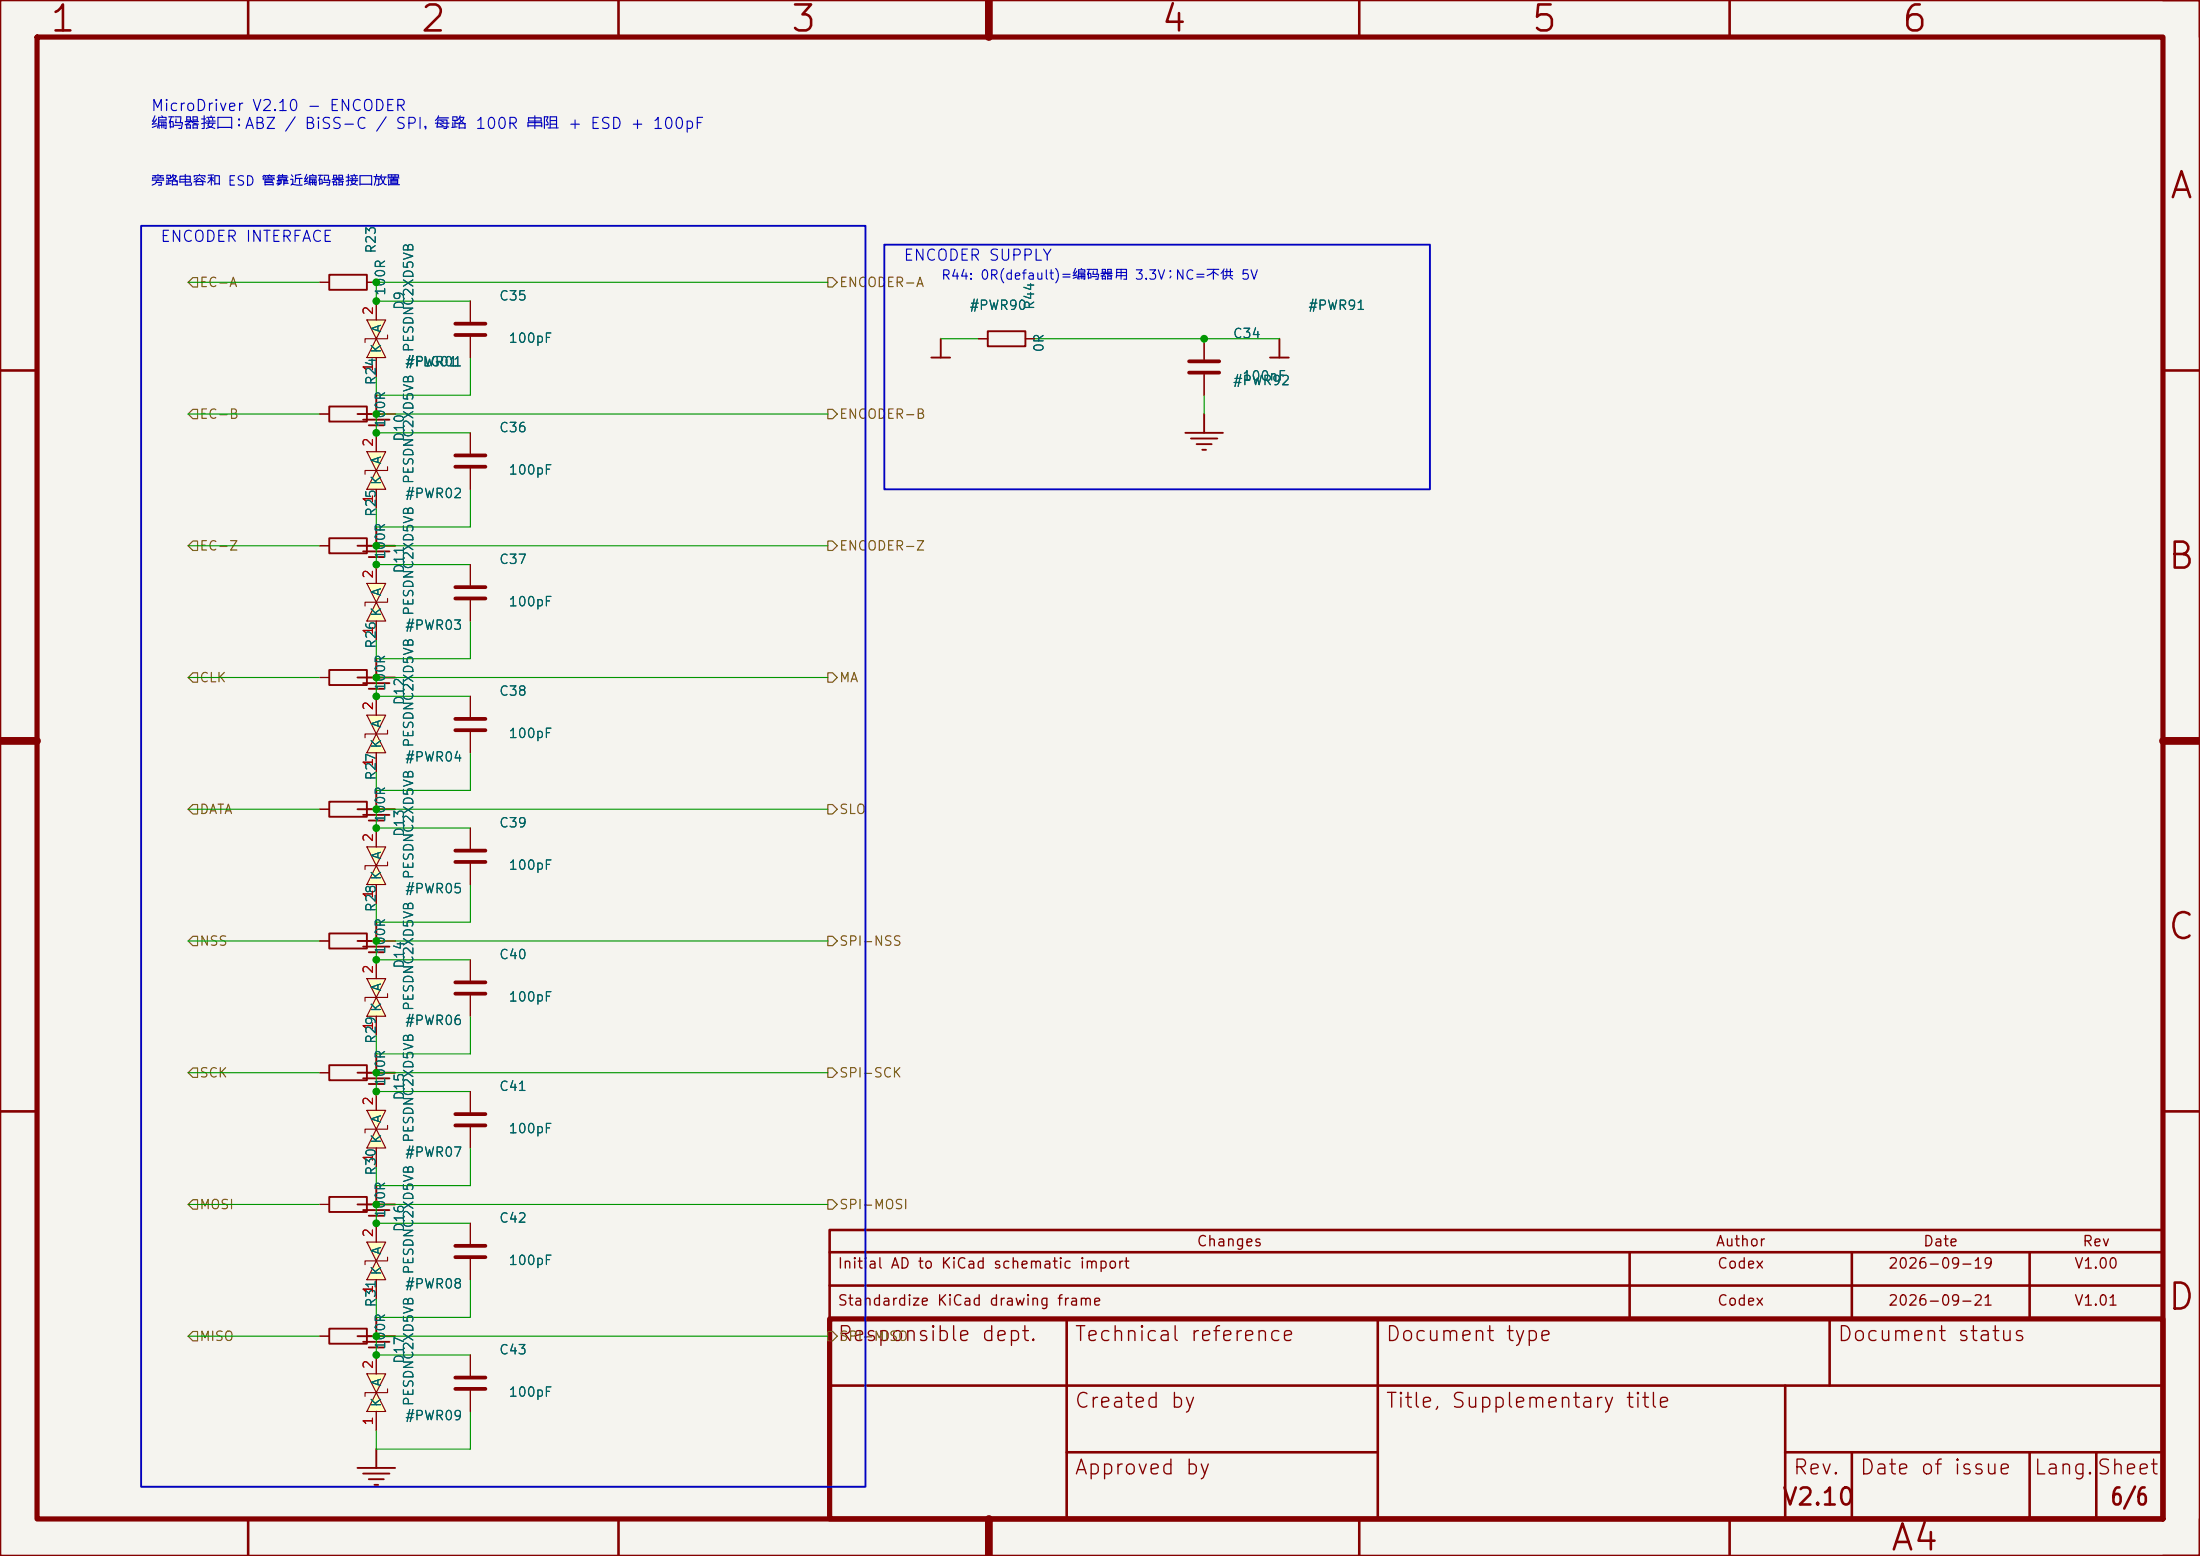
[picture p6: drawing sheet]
<svg xmlns="http://www.w3.org/2000/svg" width="297mm" height="210mm" viewBox="0 0 297 210" stroke-linecap="round" stroke-linejoin="round" font-family="sans-serif">
<path d="M0 0h297v210h-297z" fill="#f5f4ef" stroke="#f5f4ef" stroke-width=".14"/>
<g fill="none" stroke="#840000" stroke-width=".35">
<path d="M0 0h297v210h-297zM33.5 0v5M83.5 0v5M133.5 0v5M183.5 0v5M233.5 0v5M0 50h5M292 50h5M0 100h5M292 100h5M0 150h5M292 150h5"/>
<path d="M112 166h180v12h-180zM112 169h180M112 173.5h180M144 178v27M186 178v27M220 169v9M247 178v9M250 169v9M274 169v9M112 187h180M144 196h42M241 196h51"/>
<path d="M241 187v18M250 196v9M274 196v9M283 196v9M33.5 205v5M83.5 205v5M133.5 205v5M183.5 205v5M233.5 205v5"/>
</g>
<path d="M5 5h287v200h-287zM112 178h180v27h-180z" fill="none" stroke="#840000" stroke-width=".7"/>
<path d="M133.5 0v5M0 100h5M292 100h5M133.5 205v5" fill="none" stroke="#840000" stroke-width="1.1"/>
<g fill="#840000" stroke="#840000" stroke-width=".35">
<path d="M292 -.1h5.1v5.1l-.1-5z"/>
<path d="M297 205l.1 5.1h-5.1l5-.1z"/>
</g>
<g fill="#ffffc2">
<path d="M50.8 152.4l1.3 2.5h-2.6z"/>
<path d="M49.5 149.9h2.6l-1.3 2.5z"/>
</g>
<path d="M49.5 149.9h2.6l-1.3 2.5zM50.8 152.4l1.3 2.5h-2.6zM50.8 147.3v2.6M50.8 154.9v2.6M52.3 151.9v.5h-3v.5M63.5 182.9v2.8M63.5 187.7v2.8" fill="none" stroke="#840000" stroke-width=".15"/>
<path d="M61.5 185.9h4M61.5 187.5h4" fill="none" stroke="#840000" stroke-width=".51"/>
<g fill="#ffffc2">
<path d="M50.8 134.6l1.3 2.6h-2.6z"/>
<path d="M49.5 132.1h2.6l-1.3 2.5z"/>
</g>
<g fill="none" stroke="#840000" stroke-width=".15">
<path d="M132.1 45.7h1.2M138.4 45.7h1.3M162.6 45.7v2.8M162.6 50.5v2.8M43.2 127h1.2M49.5 132.1h2.6l-1.3 2.5zM49.5 127h1.3M50.8 134.6l1.3 2.6h-2.6zM50.8 129.5v2.6M50.8 137.2v2.5M52.3 134.1v.5h-3v.5M43.2 144.8h1.2"/>
<path d="M49.5 144.8h1.3M63.5 147.3v2.8M63.5 152.1v2.8M63.5 165.1v2.8M63.5 169.9v2.8"/>
</g>
<g fill="none" stroke="#840000" stroke-width=".25">
<path d="M125.7 48.3h2.6M127 45.7v2.6M133.3 44.7h5.1v2h-5.1zM160 58.4h5.1M160.8 59.2h3.5M161.5 59.9h2.1M162.6 55.9v2.5M171.4 48.3h2.6M172.7 45.7v2.6M162.3 60.7h.5M44.4 126h5.1v2h-5.1zM44.4 143.8h5.1v2h-5.1z"/>
<path d="M48.3 144.8h5M49 145.5h3.6M49.8 146.3h2M50.5 147.1h.6M50.8 142.2v2.6M48.3 198.1h5M49 198.9h3.6M49.8 199.6h2M50.8 195.6v2.5M50.5 200.4h.6"/>
</g>
<path d="M160.5 48.8h4.1M160.5 50.3h4.1M61.5 150.4h4M61.5 151.9h4M61.5 168.1h4M61.5 169.7h4" fill="none" stroke="#840000" stroke-width=".51"/>
<g fill="#ffffc2">
<path d="M50.8 45.7l1.3 2.6h-2.6z"/>
<path d="M49.5 43.2h2.6l-1.3 2.5z"/>
</g>
<path d="M49.5 43.2h2.6l-1.3 2.5zM50.8 45.7l1.3 2.6h-2.6zM50.8 53.3h.1M50.8 40.6v2.6M50.8 48.3v2.5M52.3 45.2v.5h-3v.5M43.2 162.6h1.2M49.5 162.6h1.3" fill="none" stroke="#840000" stroke-width=".15"/>
<path d="M44.4 161.5h5.1v2.1h-5.1z" fill="none" stroke="#840000" stroke-width=".25"/>
<g fill="#ffffc2">
<path d="M50.8 170.2l1.3 2.5h-2.6z"/>
<path d="M49.5 167.6h2.6l-1.3 2.6z"/>
</g>
<g fill="none" stroke="#840000" stroke-width=".15">
<path d="M43.2 38.1h1.2M49.5 38.1h1.3M43.2 109.2h1.2M49.5 109.2h1.3M63.5 111.8v2.8M63.5 116.6v2.8M63.5 129.5v2.8M63.5 134.4v2.8M49.5 167.6h2.6l-1.3 2.6zM50.8 170.2l1.3 2.5h-2.6zM50.8 165.1v2.5M50.8 172.7v2.6"/>
<path d="M52.3 169.7v.5h-3v.5"/>
</g>
<g fill="none" stroke="#840000" stroke-width=".25">
<path d="M44.4 37.1h5.1v2h-5.1zM44.4 108.2h5.1v2h-5.1zM48.3 109.2h5M49 110h3.6M49.8 110.7h2M50.5 111.5h.6M50.8 106.7v2.5M48.3 127h5M49 127.8h3.6M49.8 128.5h2M50.5 129.3h.6M50.8 124.5v2.5"/>
<path d="M48.3 162.6h5M49 163.3h3.6M49.8 164.1h2M50.5 164.8h.6M50.8 160v2.6"/>
</g>
<path d="M61.5 114.8h4M61.5 116.3h4M61.5 132.6h4M61.5 134.1h4" fill="none" stroke="#840000" stroke-width=".51"/>
<g fill="#ffffc2">
<path d="M50.8 116.8l1.3 2.6h-2.6z"/>
<path d="M49.5 114.3h2.6l-1.3 2.5z"/>
</g>
<path d="M43.2 55.9h1.2M49.5 55.9h1.3M63.5 76.2v2.8M63.5 81v2.8M49.5 114.3h2.6l-1.3 2.5zM50.8 116.8l1.3 2.6h-2.6zM50.8 111.8v2.5M50.8 119.4v2.5M52.3 116.3v.5h-3v.6M43.2 180.3h1.2M49.5 180.3h1.3" fill="none" stroke="#840000" stroke-width=".15"/>
<path d="M44.4 54.9h5.1v2h-5.1zM48.3 55.9h5M49 56.6h3.6M49.8 57.4h2M50.5 58.2h.6M50.8 53.3v2.6M48.3 73.7h5M49 74.4h3.6M49.8 75.2h2M50.5 75.9h.6M50.8 71.1v2.6M44.4 179.3h5.1v2.1h-5.1z" fill="none" stroke="#840000" stroke-width=".25"/>
<path d="M61.5 79.2h4M61.5 80.8h4" fill="none" stroke="#840000" stroke-width=".51"/>
<g fill="#ffffc2">
<path d="M50.8 81.3l1.3 2.5h-2.6z"/>
<path d="M49.5 78.7h2.6l-1.3 2.6z"/>
</g>
<path d="M49.5 78.7h2.6l-1.3 2.6zM50.8 76.2v2.5M50.8 81.3l1.3 2.5h-2.6zM50.8 83.8v2.6M52.3 80.8v.5h-3v.5M63.5 94v2.8M63.5 98.8v2.8" fill="none" stroke="#840000" stroke-width=".15"/>
<path d="M48.3 91.4h5M49 92.2h3.6M49.8 93h2M50.5 93.7h.6M50.8 88.9v2.5" fill="none" stroke="#840000" stroke-width=".25"/>
<path d="M61.5 97h4M61.5 98.6h4" fill="none" stroke="#840000" stroke-width=".51"/>
<g fill="#ffffc2">
<path d="M50.8 99.1l1.3 2.5h-2.6z"/>
<path d="M49.5 96.5h2.6l-1.3 2.6z"/>
</g>
<path d="M43.2 73.7h1.2M49.5 73.7h1.3M43.2 91.4h1.2M49.5 96.5h2.6l-1.3 2.6zM49.5 91.4h1.3M50.8 99.1l1.3 2.5h-2.6zM50.8 94v2.5M52.3 98.6v.5h-3v.5M50.8 101.6v2.5" fill="none" stroke="#840000" stroke-width=".15"/>
<path d="M44.4 72.6h5.1v2.1h-5.1zM44.4 90.4h5.1v2.1h-5.1z" fill="none" stroke="#840000" stroke-width=".25"/>
<g fill="#ffffc2">
<path d="M50.8 63.5l1.3 2.5h-2.6z"/>
<path d="M49.5 61h2.6l-1.3 2.5z"/>
</g>
<path d="M50.8 58.4v2.6M63.5 40.6v2.8M63.5 45.5v2.8M49.5 61h2.6l-1.3 2.5zM50.8 63.5l1.3 2.5h-2.6zM50.8 66v2.6M52.3 63v.5h-3v.5" fill="none" stroke="#840000" stroke-width=".15"/>
<path d="M50.8 177.8v2.5M48.3 180.3h5M49 181.1h3.6M49.8 181.9h2M50.5 182.6h.6" fill="none" stroke="#840000" stroke-width=".25"/>
<path d="M61.5 43.7h4M61.5 45.2h4" fill="none" stroke="#840000" stroke-width=".51"/>
<g fill="#ffffc2">
<path d="M50.8 188l1.3 2.5h-2.6z"/>
<path d="M49.5 185.4h2.6l-1.3 2.6z"/>
</g>
<g fill="none" stroke="#840000" stroke-width=".15">
<path d="M43.2 38.1h1.2M49.5 38.1h1.3M43.2 55.9h1.2M49.5 55.9h1.3M50.8 53.3h.1M50.8 40.6v2.6M50.8 48.3v2.5M50.8 58.4v2.6M63.5 40.6v2.8M63.5 45.5v2.8M63.5 58.4v2.8M132.1 45.7h1.2"/>
<path d="M138.4 45.7h1.3M162.6 45.7v2.8M162.6 50.5v2.8M43.2 73.7h1.2M49.5 73.7h1.3M50.8 66v2.6M50.8 76.2v2.5M63.5 63.2v2.8M63.5 76.2v2.8M43.2 91.4h1.2M49.5 91.4h1.3M50.8 83.8v2.6"/>
<path d="M50.8 94v2.5M63.5 81v2.8M63.5 94v2.8M63.5 98.8v2.8M43.2 109.2h1.2M49.5 109.2h1.3M50.8 101.6v2.5M50.8 111.8v2.5M50.8 119.4v2.5M63.5 111.8v2.8M63.5 116.6v2.8M43.2 127h1.2"/>
<path d="M49.5 127h1.3M50.8 129.5v2.6M50.8 137.2v2.5M63.5 129.5v2.8M63.5 134.4v2.8M43.2 144.8h1.2M49.5 144.8h1.3M50.8 147.3v2.6M50.8 154.9v2.6M63.5 147.3v2.8M63.5 152.1v2.8M43.2 162.6h1.2"/>
<path d="M49.5 162.6h1.3M50.8 165.1v2.5M50.8 172.7v2.6M63.5 165.1v2.8M63.5 169.9v2.8M43.2 180.3h1.2M49.5 185.4h2.6l-1.3 2.6zM49.5 180.3h1.3M50.8 188l1.3 2.5h-2.6zM50.8 182.9v2.5M50.8 190.5v2.5M52.3 187.5v.5h-3v.5"/>
<path d="M63.5 182.9v2.8M63.5 187.7v2.8"/>
</g>
<path d="M61.5 61.5h4M61.5 63h4" fill="none" stroke="#840000" stroke-width=".51"/>
<g fill="none" stroke="#725600" stroke-width=".15">
<path d="M25.4 38.1l.6-.6h.7v1.2h-.7zM111.8 37.5h.6l.6 .6-.6 .6h-.6zM26 55.2h.7v1.3h-.7l-.6-.6zM111.8 55.2h.6l.6 .7-.6 .6h-.6zM26 73h.7v1.3h-.7l-.6-.6zM111.8 73h.6l.6 .7-.6 .6h-.6zM26 90.8h.7v1.3h-.7l-.6-.7zM111.8 90.8h.6l.6 .6-.6 .7h-.6zM26 108.6h.7v1.3h-.7l-.6-.7zM111.8 108.6h.6l.6 .6-.6 .7h-.6zM26 126.4h.7v1.2h-.7l-.6-.6zM111.8 126.4h.6l.6 .6-.6 .6h-.6z"/>
<path d="M26 144.1h.7v1.3h-.7l-.6-.6zM111.8 144.1h.6l.6 .7-.6 .6h-.6zM26 161.9h.7v1.3h-.7l-.6-.6zM26 179.7h.7v1.3h-.7l-.6-.7zM111.8 161.9h.6l.6 .7-.6 .6h-.6zM111.8 179.7h.6l.6 .6-.6 .7h-.6z"/>
</g>
<g fill="none" stroke="#009600" stroke-width=".15">
<path d="M25.4 38.1h17.8M111.8 38.1h-61v2.5h12.7M25.4 55.9h17.8M63.5 48.3v5h-12.7v-2.5M111.8 55.9h-61v2.5h12.7M127 45.7h5.1M139.7 45.7h33M162.6 53.3v2.6M25.4 73.7h17.8M63.5 66v5.1h-12.7v-2.5M111.8 73.7h-61v2.5h12.7M25.4 91.4h17.8"/>
<path d="M63.5 83.8v5.1h-12.7v-2.5M111.8 91.4h-61v2.6h12.7M25.4 109.2h17.8M63.5 101.6v5.1h-12.7v-2.6M63.5 119.4v5.1h-12.7v-2.6M111.8 109.2h-61v2.6h12.7M25.4 127h17.8M63.5 137.2v5h-12.7v-2.5M111.8 127h-61v2.5h12.7M25.4 144.8h17.8M63.5 154.9v5.1h-12.7v-2.5M111.8 144.8h-61v2.5h12.7"/>
<path d="M25.4 162.6h17.8M63.5 172.7v5.1h-12.7v-2.5M111.8 162.6h-61v2.5h12.7M25.4 180.3h17.8M63.5 190.5v5.1h-12.7v-2.6M111.8 180.3h-61v2.6h12.7"/>
</g>
<path d="M19 30.5h97.8v170.2h-97.8zM119.4 33h73.6v33h-73.6z" fill="none" stroke="#0000c2" stroke-width=".25"/>
<g fill="#009600" stroke="#009600" stroke-width=".14">
<circle cx="50.8" cy="94" r=".46"/>
<circle cx="50.8" cy="76.2" r=".46"/>
<circle cx="50.8" cy="38.1" r=".46"/>
<circle cx="50.8" cy="55.9" r=".46"/>
<circle cx="50.8" cy="73.7" r=".46"/>
<circle cx="50.8" cy="111.8" r=".46"/>
<circle cx="50.8" cy="129.5" r=".46"/>
<circle cx="50.8" cy="127" r=".46"/>
<circle cx="50.8" cy="109.2" r=".46"/>
<circle cx="50.8" cy="91.4" r=".46"/>
<circle cx="50.8" cy="40.6" r=".46"/>
<circle cx="50.8" cy="58.4" r=".46"/>
<circle cx="162.6" cy="45.7" r=".46"/>
<circle cx="50.8" cy="182.9" r=".46"/>
<circle cx="50.8" cy="180.3" r=".46"/>
<circle cx="50.8" cy="147.3" r=".46"/>
<circle cx="50.8" cy="144.8" r=".46"/>
<circle cx="50.8" cy="165.1" r=".46"/>
<circle cx="50.8" cy="162.6" r=".46"/>
</g>
<g font-size="3.5" fill="#840000">
<text x="6.5" y="5.2">1</text>
<text x="56.5" y="5.2">2</text>
<text x="106.5" y="5.2">3</text>
<text x="156.5" y="5.2">4</text>
<text x="206.5" y="5.2">5</text>
<text x="256.5" y="5.2">6</text>
<text x="292.7" y="27.7">A</text>
<text x="292.4" y="77.7">B</text>
<text x="292.4" y="127.7">C</text>
<text x="292.4" y="177.7">D</text>
<text x="255" y="210.2">A4</text>
</g>
<g font-size="2.3" fill="#840000">
<text x="240.5" y="203.7">V2.10</text>
<text x="284.8" y="203.7">6/6</text>
</g>
<g font-size="2" fill="#840000">
<text x="112.9" y="181.5">Responsible dept.</text>
<text x="144.9" y="181.5">Technical reference</text>
<text x="186.9" y="181.5">Document type</text>
<text x="247.9" y="181.5">Document status</text>
<text x="144.9" y="190.5">Created by</text>
<text x="186.9" y="190.5">Title, Supplementary title</text>
<text x="144.9" y="199.5">Approved by</text>
<text x="241.9" y="199.5">Rev.</text>
<text x="250.9" y="199.5">Date of issue</text>
<text x="274.4" y="199.5">Lang.Sheet</text>
</g>
<g font-size="1.5" fill="#0000c2">
<text x="20.3" y="15.4">MicroDriver V2.10 - ENCODER</text>
<text x="20.3" y="17.8">编码器接口：ABZ / BiSS-C / SPI，每路 100R 串阻 + ESD + 100pF</text>
<text x="21.5" y="33">ENCODER INTERFACE</text>
<text x="121.9" y="35.6">ENCODER SUPPLY</text>
</g>
<g font-size="1.4" fill="#840000">
<text x="113" y="171.6">Initial AD to KiCad schematic import</text>
<text x="161.5" y="168.6">Changes</text>
<text x="231.5" y="168.6">Author</text>
<text x="231.7" y="171.6">Codex</text>
<text x="254.8" y="171.6">2026-09-19</text>
<text x="259.5" y="168.6">Date</text>
<text x="279.9" y="171.6">V1.00</text>
<text x="281" y="168.6">Rev</text>
<text x="113" y="176.6">Standardize KiCad drawing frame</text>
<text x="231.7" y="176.6">Codex</text>
<text x="254.8" y="176.6">2026-09-21</text>
<text x="279.9" y="176.6">V1.01</text>
</g>
<g font-size="1.3" fill="#0000c2">
<text x="20.3" y="25.4">旁路电容和 ESD 管靠近编码器接口放置</text>
<text x="127" y="38.1">R44: 0R(default)=编码器用 3.3V；NC=不供 5V</text>
</g>
<g font-size="1.3" fill="#006464">
<text x="51" y="34.3" transform="rotate(-90 51 34.3)">R23</text>
<text x="52.3" y="40" transform="rotate(-90 52.3 40)">100R</text>
<text x="54.8" y="41.9" transform="rotate(-90 54.8 41.9)">D9</text>
<text x="67.3" y="40.9">C35</text>
<text x="139.9" y="41.9" transform="rotate(-90 139.9 41.9)">R44</text>
<text x="51.8" y="47.8" transform="rotate(-90 51.8 47.8)">K</text>
<text x="51.8" y="45" transform="rotate(-90 51.8 45)">A</text>
<text x="56.1" y="47.6" transform="rotate(-90 56.1 47.6)">PESDNC2XD5VB</text>
<text x="68.6" y="46.6">100pF</text>
<text x="130.8" y="42.1">#PWR90</text>
<text x="141.2" y="47.6" transform="rotate(-90 141.2 47.6)">0R</text>
<text x="166.4" y="46">C34</text>
<text x="176.5" y="42.1">#PWR91</text>
<text x="51" y="52.1" transform="rotate(-90 51 52.1)">R24</text>
<text x="54.6" y="49.8">#FLG01</text>
<text x="54.6" y="49.8">#PWR01</text>
<text x="55.9" y="49.8">FLG01</text>
<text x="166.4" y="52.3">#PWR92</text>
<text x="167.6" y="51.7">100nF</text>
<text x="52.3" y="57.8" transform="rotate(-90 52.3 57.8)">100R</text>
<text x="54.8" y="59.7" transform="rotate(-90 54.8 59.7)">D10</text>
<text x="67.3" y="58.7">C36</text>
<text x="51.8" y="65.6" transform="rotate(-90 51.8 65.6)">K</text>
<text x="51.8" y="62.8" transform="rotate(-90 51.8 62.8)">A</text>
<text x="56.1" y="65.4" transform="rotate(-90 56.1 65.4)">PESDNC2XD5VB</text>
<text x="68.6" y="64.4">100pF</text>
<text x="51" y="69.9" transform="rotate(-90 51 69.9)">R25</text>
<text x="54.6" y="67.5">#PWR02</text>
<text x="52.3" y="75.6" transform="rotate(-90 52.3 75.6)">100R</text>
<text x="54.8" y="77.5" transform="rotate(-90 54.8 77.5)">D11</text>
<text x="67.3" y="76.4">C37</text>
<text x="51.8" y="83.3" transform="rotate(-90 51.8 83.3)">K</text>
<text x="51.8" y="80.6" transform="rotate(-90 51.8 80.6)">A</text>
<text x="56.1" y="83.2" transform="rotate(-90 56.1 83.2)">PESDNC2XD5VB</text>
<text x="68.6" y="82.2">100pF</text>
<text x="51" y="87.6" transform="rotate(-90 51 87.6)">R26</text>
<text x="54.6" y="85.3">#PWR03</text>
<text x="52.3" y="93.4" transform="rotate(-90 52.3 93.4)">100R</text>
<text x="54.8" y="95.3" transform="rotate(-90 54.8 95.3)">D12</text>
<text x="67.3" y="94.2">C38</text>
<text x="51.8" y="101.1" transform="rotate(-90 51.8 101.1)">K</text>
<text x="51.8" y="98.3" transform="rotate(-90 51.8 98.3)">A</text>
<text x="56.1" y="101" transform="rotate(-90 56.1 101)">PESDNC2XD5VB</text>
<text x="68.6" y="99.9">100pF</text>
<text x="51" y="105.4" transform="rotate(-90 51 105.4)">R27</text>
<text x="54.6" y="103.1">#PWR04</text>
<text x="52.3" y="111.1" transform="rotate(-90 52.3 111.1)">100R</text>
<text x="54.8" y="113" transform="rotate(-90 54.8 113)">D13</text>
<text x="67.3" y="112">C39</text>
<text x="51.8" y="118.9" transform="rotate(-90 51.8 118.9)">K</text>
<text x="51.8" y="116.1" transform="rotate(-90 51.8 116.1)">A</text>
<text x="56.1" y="118.8" transform="rotate(-90 56.1 118.8)">PESDNC2XD5VB</text>
<text x="68.6" y="117.7">100pF</text>
<text x="51" y="123.2" transform="rotate(-90 51 123.2)">R28</text>
<text x="54.6" y="120.9">#PWR05</text>
<text x="52.3" y="128.9" transform="rotate(-90 52.3 128.9)">100R</text>
<text x="54.8" y="130.8" transform="rotate(-90 54.8 130.8)">D14</text>
<text x="67.3" y="129.8">C40</text>
<text x="51.8" y="136.7" transform="rotate(-90 51.8 136.7)">K</text>
<text x="51.8" y="133.9" transform="rotate(-90 51.8 133.9)">A</text>
<text x="56.1" y="136.5" transform="rotate(-90 56.1 136.5)">PESDNC2XD5VB</text>
<text x="68.6" y="135.5">100pF</text>
<text x="51" y="141" transform="rotate(-90 51 141)">R29</text>
<text x="54.6" y="138.7">#PWR06</text>
<text x="52.3" y="146.7" transform="rotate(-90 52.3 146.7)">100R</text>
<text x="54.8" y="148.6" transform="rotate(-90 54.8 148.6)">D15</text>
<text x="67.3" y="147.6">C41</text>
<text x="51.8" y="154.5" transform="rotate(-90 51.8 154.5)">K</text>
<text x="51.8" y="151.7" transform="rotate(-90 51.8 151.7)">A</text>
<text x="56.1" y="154.3" transform="rotate(-90 56.1 154.3)">PESDNC2XD5VB</text>
<text x="68.6" y="153.3">100pF</text>
<text x="51" y="158.8" transform="rotate(-90 51 158.8)">R30</text>
<text x="54.6" y="156.4">#PWR07</text>
<text x="52.3" y="164.5" transform="rotate(-90 52.3 164.5)">100R</text>
<text x="54.8" y="166.4" transform="rotate(-90 54.8 166.4)">D16</text>
<text x="67.3" y="165.3">C42</text>
<text x="51.8" y="172.2" transform="rotate(-90 51.8 172.2)">K</text>
<text x="51.8" y="169.5" transform="rotate(-90 51.8 169.5)">A</text>
<text x="56.1" y="172.1" transform="rotate(-90 56.1 172.1)">PESDNC2XD5VB</text>
<text x="68.6" y="171.1">100pF</text>
<text x="51" y="176.5" transform="rotate(-90 51 176.5)">R31</text>
<text x="54.6" y="174.2">#PWR08</text>
<text x="52.3" y="182.3" transform="rotate(-90 52.3 182.3)">100R</text>
<text x="54.8" y="184.2" transform="rotate(-90 54.8 184.2)">D17</text>
<text x="67.3" y="183.1">C43</text>
<text x="51.8" y="190" transform="rotate(-90 51.8 190)">K</text>
<text x="51.8" y="187.2" transform="rotate(-90 51.8 187.2)">A</text>
<text x="56.1" y="189.9" transform="rotate(-90 56.1 189.9)">PESDNC2XD5VB</text>
<text x="68.6" y="188.8">100pF</text>
<text x="54.6" y="192">#PWR09</text>
</g>
<g font-size="1.3" fill="#725600">
<text x="26.8" y="39.1">EC-A</text>
<text x="113.2" y="39.1">ENCODER-A</text>
<text x="26.8" y="56.8">EC-B</text>
<text x="113.2" y="56.8">ENCODER-B</text>
<text x="26.8" y="74.6">EC-Z</text>
<text x="113.2" y="74.6">ENCODER-Z</text>
<text x="26.8" y="92.4">CLK</text>
<text x="113.2" y="92.4">MA</text>
<text x="26.8" y="110.2">DATA</text>
<text x="113.2" y="110.2">SLO</text>
<text x="26.8" y="128">NSS</text>
<text x="113.2" y="128">SPI-NSS</text>
<text x="26.8" y="145.7">SCK</text>
<text x="113.2" y="145.7">SPI-SCK</text>
<text x="26.8" y="163.5">MOSI</text>
<text x="113.2" y="163.5">SPI-MOSI</text>
<text x="26.8" y="181.3">MISO</text>
<text x="113.2" y="181.3">SPI-MISO</text>
</g>
<g font-size="1.3" fill="#a90000">
<text x="50.7" y="42.6" transform="rotate(-90 50.7 42.6)">2</text>
<text x="50.7" y="50.3" transform="rotate(-90 50.7 50.3)">1</text>
<text x="50.7" y="60.4" transform="rotate(-90 50.7 60.4)">2</text>
<text x="50.7" y="68" transform="rotate(-90 50.7 68)">1</text>
<text x="50.7" y="78.2" transform="rotate(-90 50.7 78.2)">2</text>
<text x="50.7" y="85.8" transform="rotate(-90 50.7 85.8)">1</text>
<text x="50.7" y="96" transform="rotate(-90 50.7 96)">2</text>
<text x="50.7" y="103.6" transform="rotate(-90 50.7 103.6)">1</text>
<text x="50.7" y="113.8" transform="rotate(-90 50.7 113.8)">2</text>
<text x="50.7" y="121.4" transform="rotate(-90 50.7 121.4)">1</text>
<text x="50.7" y="131.5" transform="rotate(-90 50.7 131.5)">2</text>
<text x="50.7" y="139.2" transform="rotate(-90 50.7 139.2)">1</text>
<text x="50.7" y="149.3" transform="rotate(-90 50.7 149.3)">2</text>
<text x="50.7" y="156.9" transform="rotate(-90 50.7 156.9)">1</text>
<text x="50.7" y="167.1" transform="rotate(-90 50.7 167.1)">2</text>
<text x="50.7" y="174.7" transform="rotate(-90 50.7 174.7)">1</text>
<text x="50.7" y="184.9" transform="rotate(-90 50.7 184.9)">2</text>
<text x="50.7" y="192.5" transform="rotate(-90 50.7 192.5)">1</text>
</g>
</svg>
